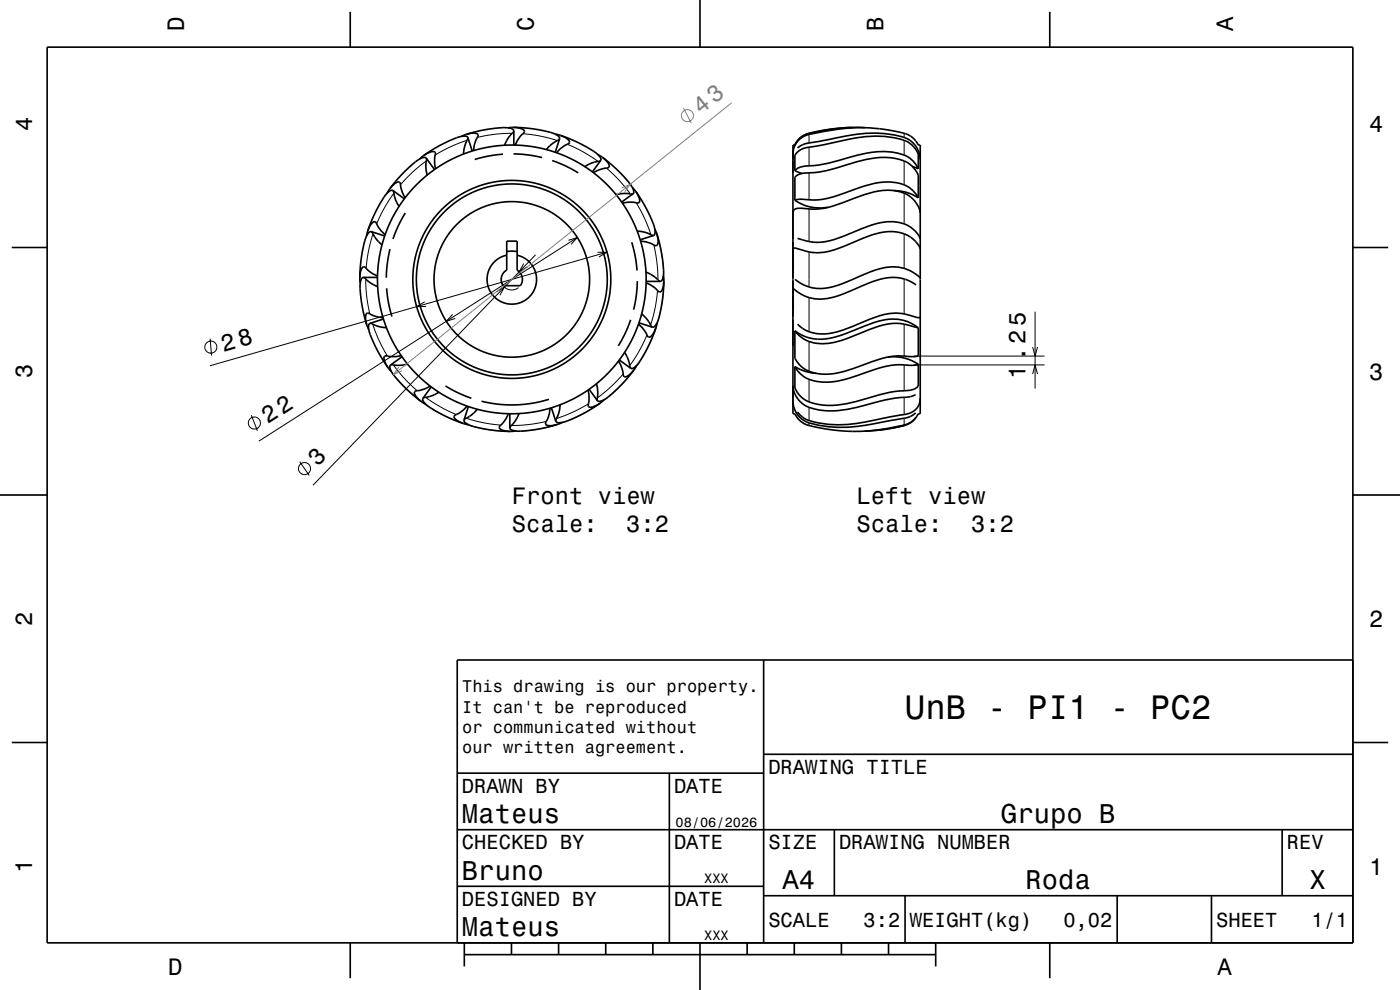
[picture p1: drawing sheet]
<svg xmlns="http://www.w3.org/2000/svg" width="297mm" height="210mm" viewBox="0 0 297 210" stroke-linecap="round" stroke-linejoin="round" font-family="sans-serif">
<g fill="none" stroke="#000" stroke-width=".21">
<path d="M90.4 34.1l-2.9 2.4-2.5 2.7M99.1 29.8l-3.5 1.3-3.3 1.8M108.7 28.3l-4 .2-3.4 .7M110.9 28.4l3.5 .4 3.8 1M120.4 30.6l3.1 1.5 3.4 2.2M128.6 35.6l2.7 2.6 2.4 2.9M171.6 28.3h.1M171.6 28.5v1.8M171.6 31.2v4M171.6 36.7v5.7M191.8 28.3v.9M191.8 29.8v3.1"/>
<path d="M191.8 34.1v5.1M77.6 59.2l.2 3.7 .7 3.7M79.1 49.6l-.9 3.6-.5 3.7M83.6 41l-2.1 3.1-1.6 3.4M106.3 59.1a2.25 2.25 0 0 0 1.2 2.2 2.25 2.25 0 0 0 2.5-.3M111.1 55.9l-1 1.8 1.8-1.1M113.6 54.1l-47.2 48.8M120.6 51l1.9-.6-1.4 1.5M122.5 50.4l-67.6 43.2M126.8 53.5h2l-1.7 1M128.8 53.5l-84.3 24.1M135 43l1.8 3.5 1.3 3.3"/>
<path d="M138.7 52l.7 3.6 .2 3.8M171.6 44.3v6.9M171.6 53.4v7.5M191.8 41v6.5M191.8 49.6v7.3M191.8 59.2v7.4M44.6 71.9l.3 3.5M79.1 68.8l1.2 3.2 1.9 3.5M83.4 77.4l2.6 3.1 2.5 2.4M90.1 64l-1.7 1h2M96 66.7l-1.3 1.5 1.9-.7M105.3 61.9l1.7-1-1 1.7"/>
<path d="M132.2 79.3l-2.6 2.7-2.9 2.4M137.2 71l-1.6 3.4-2 3.2M139.5 61.6l-.5 3.5-1 3.8M171.6 63.1v7.3M171.6 72.4v6.4M191.8 68.8v6.7M191.8 77.4v5.5M193.8 77.4h27.8M193.8 75.5h27.8M219.1 73.6l.5 1.9 .5-1.9M219.1 79.3l.5-1.9 .5 1.9M219.6 66.1v16.3"/>
<path d="M53.3 88.1l1.3 3.3M63.6 97.9l2 3M90.3 84.3l3.1 2 3.4 1.6M98.9 88.7l3.9 1 3.4 .5M115.9 89.4l-3.7 .6-3.7 .3M124.8 85.7l-3.2 1.7-3.5 1.4M171.6 80.5v4.8M171.6 86.4v2.8M171.6 89.7v.6M191.8 84.3v3.6M191.8 88.7v1.5"/>
<circle cx="44.7" cy="73.6" r="1.28"/>
<circle cx="54" cy="89.7" r="1.28"/>
<circle cx="64.6" cy="99.4" r="1.28"/>
</g>
<g fill="none" stroke="#808080" stroke-width=".21">
<path d="M131.9 39.9l1.8-.8-1.2 1.6M132.4 37.5l1.3 1.6M145 22.9l1.6 3.2M155.2 21.8l-71.8 57.7M139.3 49.4l.8 2.9 .4 2.7 .3 2.8v2.5l-.2 2.9-.5 3-.8 2.9-1 2.6-1.2 2.7-1.6 2.6-1.6 2.2-1.9 2.3-2 1.9-2.1 1.7-2.3 1.6-2.6 1.4-2.8 1.2-2.8 1-2.9 .7-2.5 .3-3.3 .2-2.7-.1-2.7-.3-2.7-.6-2.6-.8-2.6-1-2.7-1.3-2.3-1.5-2.4-1.8-2.2-2-1.9-2.1-1.7-2.1M84.6 77.9l-1.2 1.6 1.9-.8"/>
<circle cx="145.8" cy="24.5" r="1.28"/>
</g>
<g fill="none" stroke="#000" stroke-width=".35">
<path d="M10 10h277v190h-277zM74.3 2.5v7.5M148.5 0v10M222.7 2.5v7.5M89.9 33a2.77 2.77 0 0 1 2.3-.8l.2 .3-.1 .4a6.1 6.1 0 0 0 .1 2.9M89.9 33l-.8 .7M90.4 33.5l.1 .5a6.1 6.1 0 0 0 .1 3.1M90.4 33.5l-.1-.1a4.8 4.8 0 0 0-3.1 1.7l-2.5 2.5-2 2.4M90.4 33.5l1.8 2.5M99 28.5l-1.1 .4M99 28.5a2.98 2.98 0 0 1 2.3 0 .81 .81 0 0 1-.2 1l-.5 1.4-.1 1.1M99.3 29.2l-.1 .4a6 6 0 0 0-.9 3.1"/>
<path d="M99.3 29.2l-.1-.2a4.9 4.9 0 0 0-3.5 .7l-3.1 1.6-2.7 1.7M99.3 29.2l.9 2.8M106.7 32.7l-3 .4-3 .7M108.9 27l-1.1 .1M108.9 27l1.3 .2 .7 .2 .4 .5-.4 .5a5.9 5.9 0 0 0-1.6 2.4M108.9 27l4.7 .4a16.8 16.8 0 0 1 4.7 1.3l.3 .4 .1 .3M108.9 32.6l3.1 .3 3 .5M109 27.8l-.2-.4-.6-.2-2.3-.1-3.7 .5-3.2 .9M109 27.8l-.3 .4a6.4 6.4 0 0 0-1.7 2.6M109 27.8v3M117.2 34.1l2.8 1.1 2.7 1.5M117.8 28.5l1.1 .2"/>
<path d="M118.7 29.4l-.1 .2a7.6 7.6 0 0 0-2.7 2.1M118.7 29.4l-.9 2.9M118.9 28.7a2.95 2.95 0 0 1 1.9 1.4 .8 .8 0 0 1-.8 .6l-1.2 .9-.7 .8M118.9 28.7l4.3 1.8a16.8 16.8 0 0 1 4 2.7l.3 .5-.1 .3M126.9 32.8l.9 .6M127.4 34l-.1 .1a7.7 7.7 0 0 0-3.2 1.2M127.4 34l-1.7 2.5M127.8 33.4l3.5 3a17 17 0 0 1 3.1 3.8l.1 .6-.2 .3M127.8 33.4a2.79 2.79 0 0 1 1.5 1.9l-.2 .3h-.5a6.2 6.2 0 0 0-2.7 1M134.1 39.8l.8 .8M168.6 36.2l1.5 .6M168.7 30.7l-.5 .1v57h.4a5.1 5.1 0 0 0 4.5 2.8l3.7 .6 3.2 .3a35.4 35.4 0 0 0 8.5-.7l3.3-.6a4.3 4.3 0 0 0 3-2.4"/>
<path d="M169.2 31.4l.8-.6 .9-.3 6.9-1.3a25.7 25.7 0 0 1 14.6 .2 5.1 5.1 0 0 1 2.8 4.4M180.9 27a42.4 42.4 0 0 0-10 1.5l-1.4 1-.8 1.2M180.9 27l-3.5 .2-3.7 .6a6.3 6.3 0 0 0-4.7 2.3l-.3 .6M180.9 27l2.6 .1M193.6 35.3l1.2 .5M194.2 29.9a6.7 6.7 0 0 0-4.6-2.1l-2-.4a36.1 36.1 0 0 0-12.8 .5 8.5 8.5 0 0 0-5.2 1.6 4.3 4.3 0 0 0-1.4 3.2M194.3 29.9l.5 .9h.4v57h-.4M194.8 35.8v-3.1a5.7 5.7 0 0 0-5-3.5 27.6 27.6 0 0 0-12.1 .8l-5.1 1.1a4.5 4.5 0 0 0-4 1.8v3.3M194.8 35.8a5.6 5.6 0 0 0-4.3-3.3 19.9 19.9 0 0 0-10.8 1 27.8 27.8 0 0 1-9 1.7 2.85 2.85 0 0 0-2.1 1M2.5 52.5h7.5M76.3 58.9l.1 1.1M77.1 58.8l.3 .2a6.9 6.9 0 0 0 2.7 1.8"/>
<path d="M77.1 58.8l-.2 .1a5 5 0 0 0-.4 3.5l.5 3.5 .8 3M77.1 58.8h3M78 49a2.99 2.99 0 0 1 1.4-2 .81 .81 0 0 1 .7 .8l.8 1.2 .8 .8M78 49l-.2 1.1M78.8 49.1l.7 1.2M78.8 49.1h-.2a5 5 0 0 0-1.5 3.2l-.6 3.2-.2 3.4M78.8 49.1l2.8 1M79.5 50.3l1.5 1.6M80.1 58.6a6.4 6.4 0 0 1-2.7-1.9l-.2-.1a.9 .9 0 0 0-.7 .9l-.2 1.4M82.7 40a2.78 2.78 0 0 1 1.9-1.4l.3 .2 .1 .4a6.1 6.1 0 0 0 .9 2.7M82.7 40l-.6 1M82.7 52.9l-.5 2.6-.2 3.4"/>
<path d="M83.3 40.4l.2 .1a7.6 7.6 0 0 0 1.2 3.3M83.3 40.4l-.1-.1a5 5 0 0 0-2.4 2.6l-1.5 2.9-1.3 3.2M83.3 40.4l2.5 1.8M86 45.2l-1.5 2.6-1.1 2.9M107.5 51.1h2.2v6.2a2.25 2.25 0 0 1 .7 3.3h-3.6a2.25 2.25 0 0 1 .7-3.3zM107.5 54.1a5.2 5.2 0 0 0-3.3 8.1 5.2 5.2 0 0 0 8.7 0 5.2 5.2 0 0 0-3.2-8.1M107.5 53.4h2.2M134 51.4l.8 3 .3 3M134.3 41.1l-.4 .1a6.1 6.1 0 0 0-3.2 .1M134.3 41.1l-2.4 1.8M134.9 40.6l2.4 4a17.1 17.1 0 0 1 1.7 4.5l-.1 .6-.2 .2M134.9 40.6a2.81 2.81 0 0 1 .7 2.3l-.2 .1h-.4a6.2 6.2 0 0 0-3 .1"/>
<path d="M135.2 49a6 6 0 0 1 3 .9h.5M135.2 59.6l-.2 3.1-.6 3M137 57.7a7.7 7.7 0 0 1 2.9 2h.2M137.1 59.7h3M138.7 49.9l-2.9 1M138.9 48.6l.5 1M139.4 49.6l1 4.6a16.6 16.6 0 0 1 .2 4.8l-.2 .5-.3 .2M139.4 49.6a2.96 2.96 0 0 1 0 2.4 .81 .81 0 0 1-1-.2l-1.4-.5-1.1-.2M140.7 58.5l.1 1.1M140.8 59.6a2.95 2.95 0 0 1-.7 2.3 .81 .81 0 0 1-.9-.5l-1.1-.9-1-.5M140.8 59.6l-.4 4.6a16.9 16.9 0 0 1-1.3 4.7l-.3 .4-.4 .1M168.2 52.8l.1-.2h.5a11.8 11.8 0 0 0 10.1-.3l1.9-.8a19.7 19.7 0 0 1 8.5-2.4 6.3 6.3 0 0 1 5.9 3.7"/>
<path d="M168.6 42.5a9.5 9.5 0 0 0 7.1 1.5M169.2 50.6l1.3 .4a10.1 10.1 0 0 0 6.5-.2l3.9-1.5a18.8 18.8 0 0 1 8.7-2.3 6.3 6.3 0 0 1 5.6 3.7M189.6 40.4h.4a9.5 9.5 0 0 1 4.8 1.5M194.8 41.9v-4.8a5.9 5.9 0 0 0-4.9-3.5l-1-.1a20.7 20.7 0 0 0-9.2 1.4 29.6 29.6 0 0 1-9.8 1.9l-.9 .5-.4 .3v4.9M194.8 41.9a6.5 6.5 0 0 0-6-3.3 16.9 16.9 0 0 0-6.7 1.3l-2.7 1a17.8 17.8 0 0 1-9.9 1.4l-.9 .2M195.2 45.1a4.9 4.9 0 0 0-1.4-2.8l-.8-.7a8.1 8.1 0 0 0-6.6-1.1 37.7 37.7 0 0 0-7.8 2.6 15 15 0 0 1-8.6 1.1 1.52 1.52 0 0 0-1.7 .6l-.1 .4M195.2 58.9a8.8 8.8 0 0 0-9.6-1.6l-4.9 2.1a13.7 13.7 0 0 1-8.3 1.7 8.4 8.4 0 0 1-3.7-1.8M287 52.5h7.5M77.8 68.9l.4 1M78.5 68.6l.4 .1a6 6 0 0 0 3.1 .8M78.5 68.6l-.1 .1a4.9 4.9 0 0 0 .6 3.5l1.6 3.1 1.7 2.6M81.3 67.4a6.4 6.4 0 0 1-3.1-1h-.3a.91 .91 0 0 0-.4 1.1l.3 1.4"/>
<path d="M81.3 67.7l-2.8 .9M82 61.2l.4 3.2 .7 2.7M82.3 77.9l.7 .9M82.8 77.4l-.1 .2a4.8 4.8 0 0 0 1.8 3.1l2.4 2.5 2.4 1.9M85.1 75.4a5.6 5.6 0 0 1-3.1 .1l-.5 .2a1.76 1.76 0 0 0 .4 1.7l.4 .5M85.3 75.7l-2.5 1.7M86.5 77.2a6.1 6.1 0 0 1-3.2 .2h-.5M131.2 76.6a5.6 5.6 0 0 1 1 2.9l.3 .4a1.76 1.76 0 0 0 1.5-.9l.5-.5-3.1 3.5a16.9 16.9 0 0 1-3.8 3l-.5 .1-.4-.1M131.4 76.4l2.4 1.7M132.5 74.8a7.7 7.7 0 0 1 1.2 3.2l.1 .1M133.8 67.8l-1.2 2.9-1.4 2.7M135 77.6l-.5 .9"/>
<path d="M135.5 68.7a6.5 6.5 0 0 1 1.9 2.7l.2 .1a.91 .91 0 0 0 .9-.6l.6-1.3M135.5 68.5l2.9 .9M136.1 66.6a7.7 7.7 0 0 1 2.2 2.7l.1 .1M139.1 69.6l-1.8 4.2a16.8 16.8 0 0 1-2.7 4.1l-.4 .3-.4-.1M139.4 68.5l-.3 1.1M168.6 77.8a9.7 9.7 0 0 0 4.6 1.4M188.4 75.7h.4a9.8 9.8 0 0 1 6 1.5M194.3 60.4l-.2-.1a8.3 8.3 0 0 0-7.4-1.1l-2.2 .8-3.7 1.5a15.4 15.4 0 0 1-8 1.9 8.4 8.4 0 0 1-4.6-2.2M194.8 69.5a9.3 9.3 0 0 0-9.3-1.1l-6.3 2.4a10.9 10.9 0 0 1-9.3 .2l-1.3-.8M194.8 69.5a13 13 0 0 0-7.4-.6l-2.9 1a36.7 36.7 0 0 1-8.7 2.9 7.2 7.2 0 0 1-7.2-2.6M194.8 69.5v5.9l-.2 .1a6.1 6.1 0 0 1-2.8 0 18.5 18.5 0 0 0-8.8 1.9 19.8 19.8 0 0 1-8.7 2 6.4 6.4 0 0 1-5.7-3.4v-5.8M194.8 77.2v4.7a3.4 3.4 0 0 1-3 1 24.8 24.8 0 0 0-8.2 1.7 20.3 20.3 0 0 1-10 1.2 5.9 5.9 0 0 1-5-3.5v-4.5"/>
<path d="M194.8 77.2l-1.2 .3a17.7 17.7 0 0 0-9.7 1.4l-2 .7a15.1 15.1 0 0 1-10.3 .9 5.7 5.7 0 0 1-3-2.7M195.2 67.2l-.3 .2a13 13 0 0 0-7.3-.7l-5 1.8a19.5 19.5 0 0 1-8.5 2.3 6.7 6.7 0 0 1-4.9-2M89.3 85.1l1 .6M89.7 84.5v.2a5 5 0 0 0 2.5 2.4l2.9 1.5 3.2 1.2M91.3 81.9a5.7 5.7 0 0 1-2.9 1l-.5 .3a1.79 1.79 0 0 0 .9 1.5l.5 .4M91.5 82.1l-1.8 2.4M93.1 83.2a7.6 7.6 0 0 1-3.3 1.2l-.1 .1M94.5 81.9l2.6 1.4 2.9 1.2M98.3 89.8l1.1 .3M98.4 89.1v.2a5 5 0 0 0 3.2 1.5l3.2 .5 3.4 .2M99.1 86.1a6.4 6.4 0 0 1-2.6 2l-.2 .2a.91 .91 0 0 0 .7 .9l1.3 .6M99.4 86.2l-1 2.9"/>
<path d="M101.2 86.8a7.7 7.7 0 0 1-2.7 2.2l-.1 .1M107.9 87.8a6.4 6.4 0 0 1-1.9 2.6l-.1 .3a1.38 1.38 0 0 0 1.5 .8h.8M108.2 87.8v3M109.3 91.4l-1.1 .1M110.1 87.7a8.1 8.1 0 0 1-1.9 2.9v.2M116.5 84.7l-3.4 .8-3.5 .4-3.7-.1-3.7-.7M116.7 86.6a6.5 6.5 0 0 1-1 3.1v.2a.9 .9 0 0 0 1.1 .4l1.4-.2M117 86.5l.9 2.9M118.2 90.1l-3.3 .8-3.4 .5a6.2 6.2 0 0 1-3.2-.3l-.1-.3M118.8 85.9a6.3 6.3 0 0 1-.8 3l-.1 .5M119.2 89.6l-1 .5M124.7 82.7a5.6 5.6 0 0 1 .1 3.1l.2 .5a1.79 1.79 0 0 0 1.7-.4l.5-.3"/>
<path d="M125 82.6l1.7 2.4M126.5 81.4a6.1 6.1 0 0 1 .2 3.2v.4M127.2 85.6l-3.9 2.4a16.9 16.9 0 0 1-4.6 1.7l-.5-.1-.3-.2M128.1 84.8l-.9 .8M168.2 85.1a4.9 4.9 0 0 0 3.4 4.6 27.3 27.3 0 0 0 13.4 .3l7.3-1.4 1.1-.4 .8-.6M168.2 81.9a5.4 5.4 0 0 0 4.5 4.8 19.8 19.8 0 0 0 11-.8 51.6 51.6 0 0 1 9.3-1.7l1.2-.5M194.3 88.6a6.7 6.7 0 0 1-4.7 2.2l-3 .4-3.1 .3M194.8 87.8h.1M195.2 84.5a3.5 3.5 0 0 1-3.4 3.4l-6.2 1.2a25.6 25.6 0 0 1-14 .1l-1.4-.7-1-1.1M0 105h10M287 105h10M162 140v60"/>
<path d="M287 140h-190v60M2.5 157.5h7.5M287 157.5h7.5M97 176h190M97 164h65M142 164v36M162 160h125M177 176v14M272 176v14M97 188h65M162 190h125M192 190v10"/>
<path d="M237 190v10M257 190v10M74.3 200v7.5M98.5 202.5h100M98.5 200v5M108.5 200v2.5M118.5 200v2.5M128.5 200v2.5M138.5 200v2.5M148.5 200v10M158.5 200v2.5M168.5 200v2.5"/>
<path d="M178.5 200v2.5M188.5 200v2.5M198.5 200v5M222.7 200v7.5"/>
<circle cx="108.6" cy="59.3" r="28.5"/>
<circle cx="108.6" cy="59.3" r="20.3"/>
<circle cx="108.6" cy="59.3" r="16.5"/>
<circle cx="108.6" cy="59.3" r="21"/>
</g>
<text font-size="7.2" x="192" y="152.6">UnB - PI1 - PC2</text>
<g font-size="5.8">
<text x="98" y="174.6">Mateus</text>
<text x="212.4" y="174.6">Grupo B</text>
<text x="98" y="186.6">Bruno</text>
<text x="166" y="188.6">A4</text>
<text x="217.6" y="188.6">Roda</text>
<text x="277.8" y="188.6">X</text>
<text x="98" y="198.6">Mateus</text>
</g>
<text font-size="5.1" fill="#808080" x="148.7" y="24.5" transform="rotate(-39 148.7 24.5)">43</text>
<g font-size="5">
<text x="39" y="6.5" transform="rotate(-90 39 6.5)">D</text>
<text x="113.2" y="6.5" transform="rotate(-90 113.2 6.5)">C</text>
<text x="187.4" y="6.5" transform="rotate(-90 187.4 6.5)">B</text>
<text x="261.6" y="6.5" transform="rotate(-90 261.6 6.5)">A</text>
<text x="6.8" y="27.8" transform="rotate(-90 6.8 27.8)">4</text>
<text x="290.5" y="28.1">4</text>
<text x="47.4" y="74.7" transform="rotate(-16 47.4 74.7)">28</text>
<text x="6.8" y="80.3" transform="rotate(-90 6.8 80.3)">3</text>
<text x="217.6" y="80.4" transform="rotate(-90 217.6 80.4)">1.25</text>
<text x="290.5" y="80.6">3</text>
<text x="56.8" y="90" transform="rotate(-33 56.8 90)">22</text>
<text x="67.4" y="99" transform="rotate(-46 67.4 99)">3</text>
<text x="108.6" y="106.9">Front view</text>
<text x="181.7" y="106.9">Left view</text>
<text x="108.6" y="112.9">Scale:</text>
<text x="132.9" y="112.9">3:2</text>
<text x="181.7" y="113">Scale:</text>
<text x="206" y="113">3:2</text>
<text x="6.8" y="132.8" transform="rotate(-90 6.8 132.8)">2</text>
<text x="290.5" y="133.1">2</text>
<text x="6.8" y="185.3" transform="rotate(-90 6.8 185.3)">1</text>
<text x="290.5" y="185.6">1</text>
<text x="35.7" y="206.8">D</text>
<text x="258.3" y="206.8">A</text>
</g>
<g font-size="4.3">
<text x="163" y="164.2">DRAWING TITLE</text>
<text x="98" y="168.2">DRAWN BY</text>
<text x="143" y="168.2">DATE</text>
<text x="98" y="180.2">CHECKED BY</text>
<text x="143" y="180.2">DATE</text>
<text x="163" y="180.2">SIZE</text>
<text x="178" y="180.2">DRAWING NUMBER</text>
<text x="273" y="180.2">REV</text>
<text x="98" y="192.2">DESIGNED BY</text>
<text x="143" y="192.2">DATE</text>
<text x="163" y="196.6">SCALE</text>
<text x="183.2" y="196.6">3:2</text>
<text x="193" y="196.6">WEIGHT(kg)</text>
<text x="225.6" y="196.6">0,02</text>
<text x="258" y="196.6">SHEET</text>
<text x="278.2" y="196.6">1/1</text>
</g>
<g font-size="3.6">
<text x="98.1" y="146.8">This drawing is our property.</text>
<text x="98.1" y="151.2">It can't be reproduced</text>
<text x="98.1" y="155.5">or communicated without</text>
<text x="98.1" y="159.8">our written agreement.</text>
</g>
<g font-size="2.9">
<text x="143.3" y="175.3">08/06/2026</text>
<text x="149.4" y="187.3">XXX</text>
<text x="149.4" y="199.3">XXX</text>
</g>
</svg>
